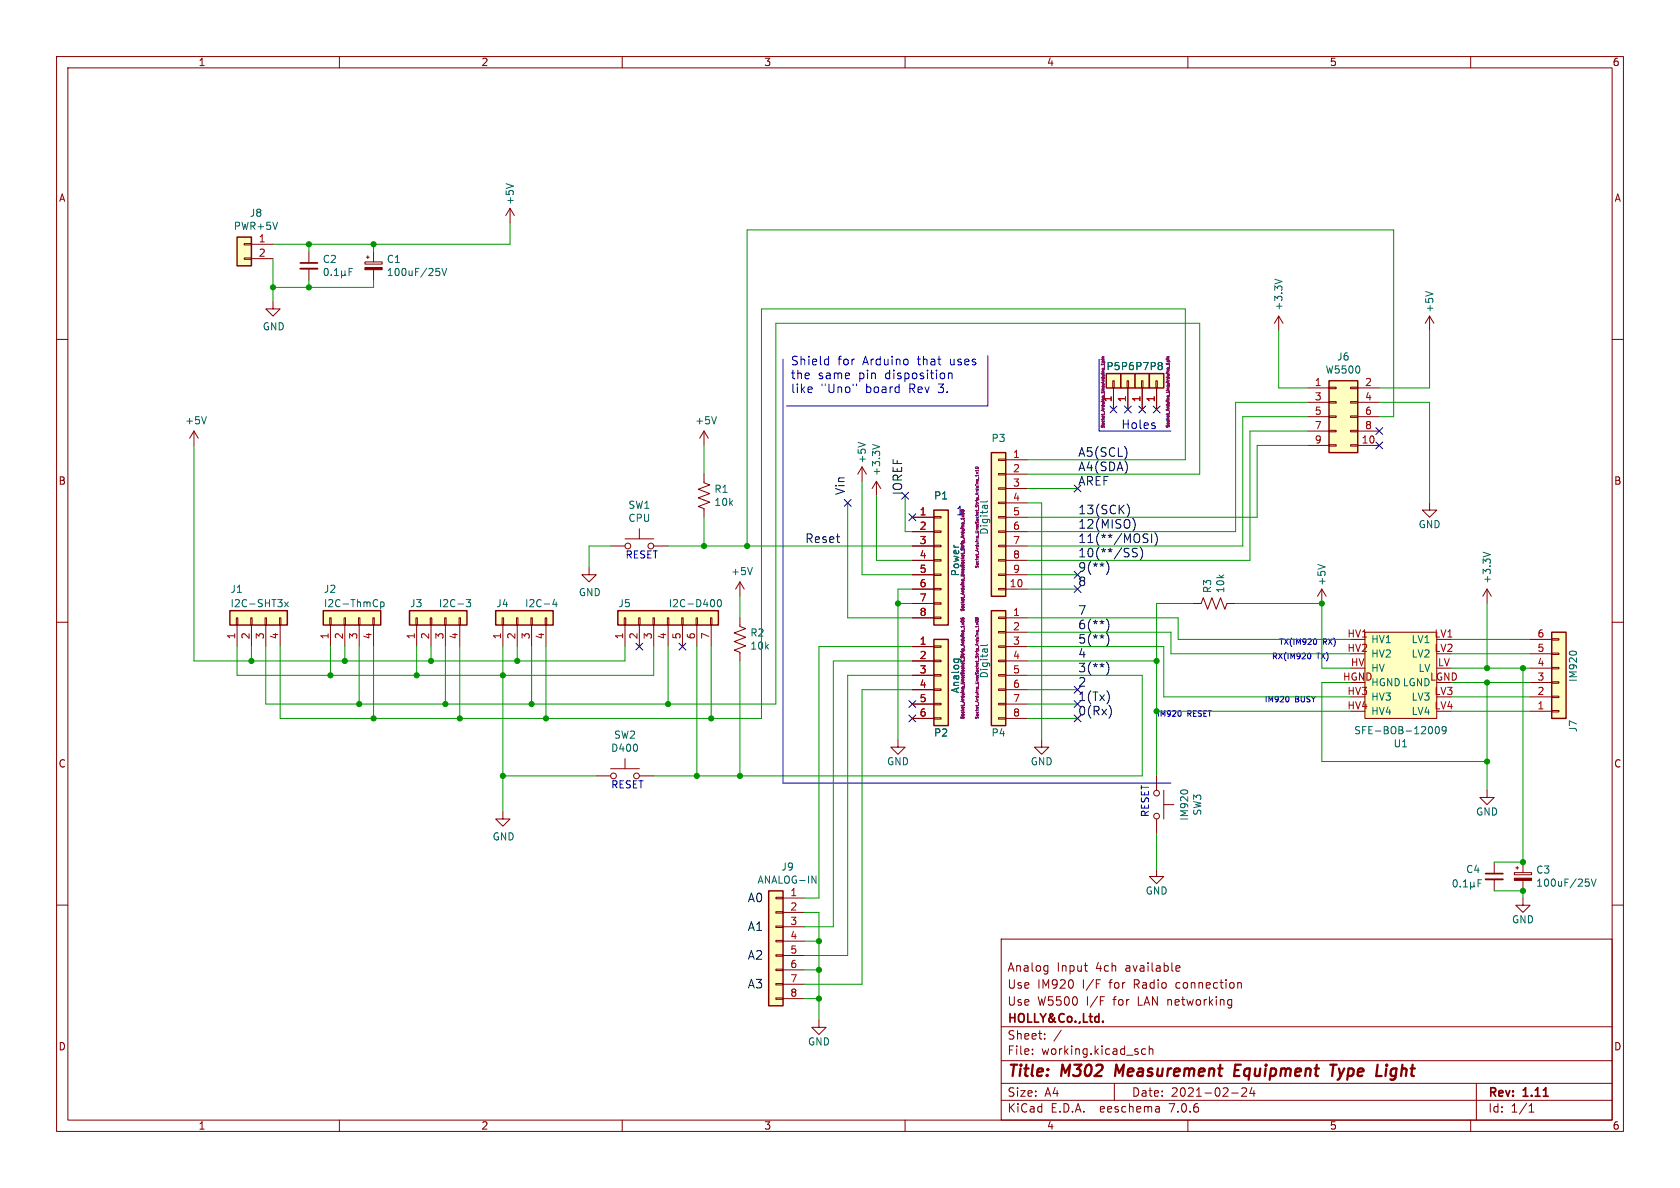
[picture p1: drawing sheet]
<svg xmlns="http://www.w3.org/2000/svg" width="297mm" height="210mm" viewBox="0 0 297 210" stroke-linecap="round" stroke-linejoin="round" font-family="sans-serif">
<g fill="none" stroke="#840000" stroke-width=".18">
<path d="M10 10h277v190h-277zM12 12h273v186h-273zM60 10v2M110 10v2M160 10v2M210 10v2M260 10v2M90.2 36.8l-.8 1.3M90.2 36.8v2.6M90.2 36.8l.7 1.3M10 60h2M43.2 45.6h1.2v.2h-1.2z"/>
<path d="M43.2 43.1h1.2v.2h-1.2zM44.4 43.2h3.9M44.4 45.7h3.9M48.3 53.3v1.3h1.2l-1.2 1.3-1.3-1.3h1.3M54.6 44.5v2M54.6 47.5v2M64.5 46.3h3.1v.4h-3.1zM64.8 45.5h.5M65 45.2v.5M66 44.5v1.8M66 47.7v1.8M226.1 55.9l-.8 1.3"/>
<path d="M226.1 55.9v2.5M226.1 55.9l.7 1.3M252.7 55.9l-.7 1.3M252.7 55.9v2.5M252.7 55.9l.8 1.3M285 60h2M34.3 76.2l-.8 1.3M34.3 76.2v2.5M34.3 76.2l.8 1.3M124.5 76.2l-.8 1.3M124.5 76.2v2.5M124.5 76.2l.7 1.3"/>
<path d="M196.7 67.3h.3v1.3h-.3zM196.8 68.6v3.8M199.3 67.3h.2v1.3h-.2zM199.4 68.6v3.8M201.8 67.3h.3v1.3h-.3zM201.9 68.6v3.8M204.3 67.3h.3v1.3h-.3zM204.5 68.6v3.8M231.1 68.6h3.8M231.1 78.7h3.8M231.1 71.1h3.8M231.1 73.7h3.8"/>
<path d="M231.1 76.2h3.8M234.9 78.6h1.3v.3h-1.3zM234.9 76.1h1.3v.2h-1.3zM234.9 73.5h1.3v.3h-1.3zM234.9 71h1.3v.2h-1.3zM234.9 68.5h1.3v.2h-1.3zM238.8 78.6h1.2v.3h-1.2zM238.8 76.1h1.2v.2h-1.2zM238.8 73.5h1.2v.3h-1.2zM238.8 71h1.2v.2h-1.2zM238.8 68.5h1.2v.2h-1.2zM240 68.6h3.8"/>
<path d="M240 78.7h3.8M240 71.1h3.8M240 73.7h3.8M240 76.2h3.8M107.9 96.5h2.6M110.5 95.3h5.1M113 93.5v1.8M115.6 96.5h2.5M124.5 83.8v1.5l1 .4-2.1 .8 2.1 .7-2.1 .8 2.1 .8-2.1 .7 1.1 .4v1.5M152.4 82.6l-.8 1.2M152.4 82.6v2.5M152.4 82.6l.8 1.2"/>
<path d="M154.9 85.1l-.7 1.3M154.9 85.1v2.5M154.9 85.1l.8 1.3M161.3 91.4h3.8M161.3 94h3.8M161.3 96.5h3.8M161.3 99.1h3.8M165.1 98.9h1.3v.3h-1.3zM165.1 96.4h1.3v.2h-1.3zM165.1 93.9h1.3v.2h-1.3zM165.1 91.3h1.3v.3h-1.3zM176.5 98.9h1.3v.3h-1.3z"/>
<path d="M176.5 96.4h1.3v.2h-1.3zM176.5 93.9h1.3v.2h-1.3zM176.5 91.3h1.3v.3h-1.3zM176.5 88.8h1.3v.2h-1.3zM176.5 86.2h1.3v.3h-1.3zM176.5 83.7h1.3v.2h-1.3zM176.5 81.2h1.3v.2h-1.3zM177.8 81.3h3.8M177.8 83.8h3.8M177.8 86.4h3.8M177.8 88.9h3.8M177.8 91.4h3.8"/>
<path d="M177.8 94h3.8M177.8 96.5h3.8M177.8 99.1h3.8M252.7 88.9v1.3h1.3l-1.3 1.2-1.2-1.2h1.2M10 110h2M41.8 109.2h.2v1.3h-.2zM41.9 110.5v3.8M44.3 109.2h.3v1.3h-.3zM44.4 110.5v3.8M46.9 109.2h.2v1.3h-.2zM47 110.5v3.8M49.4 109.2h.3v1.3h-.3z"/>
<path d="M49.5 110.5v3.8M58.3 109.2h.2v1.3h-.2zM58.4 110.5v3.8M60.8 109.2h.3v1.3h-.3zM61 110.5v3.8M63.4 109.2h.2v1.3h-.2zM63.5 110.5v3.8M65.9 109.2h.3v1.3h-.3zM66 110.5v3.8M73.5 109.2h.3v1.3h-.3zM73.7 110.5v3.8M76.1 109.2h.2v1.3h-.2z"/>
<path d="M76.2 110.5v3.8M78.6 109.2h.3v1.3h-.3zM78.7 110.5v3.8M81.2 109.2h.2v1.3h-.2zM81.3 110.5v3.8M88.8 109.2h.2v1.3h-.2zM88.9 110.5v3.8M91.3 109.2h.3v1.3h-.3zM91.4 110.5v3.8M93.9 109.2h.2v1.3h-.2zM94 110.5v3.8M96.4 109.2h.2v1.3h-.2z"/>
<path d="M96.5 110.5v3.8M104.1 100.3v1.3h1.3l-1.3 1.3-1.2-1.3h1.2M110.4 109.2h.2v1.3h-.2zM110.5 110.5v3.8M112.9 109.2h.3v1.3h-.3zM113 110.5v3.8M115.4 109.2h.3v1.3h-.3zM115.6 110.5v3.8M118 109.2h.2v1.3h-.2zM118.1 110.5v3.8M120.5 109.2h.3v1.3h-.3zM120.6 110.5v3.8"/>
<path d="M123.1 109.2h.2v1.3h-.2zM123.2 110.5v3.8M125.6 109.2h.3v1.3h-.3zM125.7 110.5v3.8M130.8 109.2v1.5l1 .4-2 .8 2 .7-2 .8 2 .8-2 .7 1 .4v1.5M130.8 102.9v2.5M130.8 102.9l-.8 1.2M130.8 102.9l.8 1.2M161.3 109.2h3.8M161.3 114.3h3.8M161.3 116.8h3.8M161.3 119.4h3.8"/>
<path d="M161.3 106.7h3.8M161.3 104.1h3.8M161.3 101.6h3.8M165.1 109.1h1.3v.2h-1.3zM165.1 106.6h1.3v.2h-1.3zM165.1 104h1.3v.3h-1.3zM165.1 101.5h1.3v.2h-1.3zM165.1 119.3h1.3v.2h-1.3zM165.1 116.7h1.3v.3h-1.3zM165.1 114.2h1.3v.2h-1.3zM176.5 119.3h1.3v.2h-1.3zM176.5 116.7h1.3v.3h-1.3z"/>
<path d="M176.5 114.2h1.3v.2h-1.3zM176.5 111.6h1.3v.3h-1.3zM176.5 109.1h1.3v.2h-1.3zM176.5 104h1.3v.3h-1.3zM176.5 101.5h1.3v.2h-1.3zM177.8 109.2h3.8M177.8 111.8h3.8M177.8 114.3h3.8M177.8 116.8h3.8M177.8 119.4h3.8M177.8 104.1h3.8M177.8 101.6h3.8"/>
<path d="M210.8 106.7h1.5l.4-1 .8 2 .7-2 .8 2 .8-2 .7 2 .4-1h1.5M233.7 104.1l-.8 1.3M233.7 104.1v2.6M233.7 104.1l.7 1.3M241.3 111.8h12.7v15.2h-12.7zM262.9 104.1l-.8 1.3M262.9 104.1v2.6M262.9 104.1l.8 1.3M270.5 118.1h3.8M270.5 115.6h3.8M270.5 113h3.8M274.3 112.9h1.3v.3h-1.3z"/>
<path d="M274.3 115.4h1.3v.3h-1.3zM274.3 118h1.3v.2h-1.3zM285 110h2M105.4 137.2h2.5M107.9 135.9h5.1M110.5 134.1v1.8M113 137.2h2.6M158.7 130.8v1.3h1.3l-1.3 1.3-1.2-1.3h1.2M161.3 121.9h3.8M161.3 124.5h3.8M161.3 127h3.8M165.1 126.9h1.3v.2h-1.3z"/>
<path d="M165.1 124.3h1.3v.3h-1.3zM165.1 121.8h1.3v.2h-1.3zM176.5 126.9h1.3v.2h-1.3zM176.5 124.3h1.3v.3h-1.3zM176.5 121.8h1.3v.2h-1.3zM177.8 121.9h3.8M177.8 124.5h3.8M177.8 127h3.8M184.1 130.8v1.3h1.3l-1.3 1.3-1.2-1.3h1.2M204.5 137.2v2.5M205.7 139.7v5.1M262.9 139.7v1.3h1.3l-1.3 1.2-1.3-1.2h1.3"/>
<path d="M270.5 125.7h3.8M270.5 123.2h3.8M270.5 120.7h3.8M274.3 120.5h1.3v.3h-1.3zM274.3 123.1h1.3v.2h-1.3zM274.3 125.6h1.3v.3h-1.3zM10 160h2M88.9 143.5v1.3h1.3l-1.3 1.3-1.3-1.3h1.3M137.2 158.6h1.2v.3h-1.2zM138.4 158.8h3.8M204.5 153.7v1.2h1.2l-1.2 1.3-1.3-1.3h1.3M204.5 144.8v2.5"/>
<path d="M205.7 142.2h1.8M264.2 152.4v2M264.2 155.4v2.1M267.7 154.3h3.1v.3h-3.1zM268 153.4h.5M268.2 153.2v.5M269.2 158.8v1.2h1.3l-1.3 1.3-1.2-1.3h1.2M269.2 152.4v1.9M269.2 155.6v1.9M285 160h2M137.2 176.4h1.2v.3h-1.2zM137.2 173.9h1.2v.2h-1.2z"/>
<path d="M137.2 171.3h1.2v.3h-1.2zM137.2 168.8h1.2v.2h-1.2zM137.2 166.2h1.2v.3h-1.2zM137.2 163.7h1.2v.3h-1.2zM137.2 161.2h1.2v.2h-1.2zM138.4 161.3h3.8M138.4 163.8h3.8M138.4 166.4h3.8M138.4 168.9h3.8M138.4 171.5h3.8M138.4 174h3.8M138.4 176.5h3.8"/>
<path d="M177 166h108v32h-108zM185.1 170.7l.1 .1M185.2 170.7v1.2l-.1 .2M185.2 171.6l-.1 .1M191.7 170.7h.5M192.1 171.7h.1M193.8 173.2h.7M194.5 176.2h.7M208 170.8l.4-.1 .2 .4-.7 .1M208 171.6h.5M217.3 176.7l.4 .1M217.7 176.7v1.2l-.2 .3"/>
<path d="M217.7 177.6l-.4 .1M218.9 173.8h.5l.1 .9M60 198v2M110 198v2M144.8 180.3v1.3h1.2l-1.2 1.3-1.3-1.3h1.3M160 198v2M177 194.5h108M177 191.5h108M177 187.5h108M177 181.5h108M182.5 186.3v.1M182.5 185.5v.1"/>
<path d="M184.7 183.6v.1M184.7 182.8v.1M187.6 182.1l-1.3 2M197 191.5v3M202.5 185.5l-.4-.1-.3 .3v.4l.2 .2h.5M203.2 185.5l.2-.1 .3 .1 .1 .9M203.2 184.9v1.5M204.9 195.7l.1 .9M205 196.5l-.2 .1M205 196h-.2M210 198v2M217.7 193.2h1.2"/>
<path d="M220.3 192.4v.5l-.8 .9h.9M221.3 192.2l-.3 1.1h.9M221.7 192.8v1M260 198v2M261 191.5v6.5M270.3 196.6h.9M270.3 195.5l.4-.4v1.5"/>
<circle cx="111" cy="96.5" r=".51"/>
<circle cx="115.1" cy="96.5" r=".51"/>
<circle cx="108.5" cy="137.2" r=".51"/>
<circle cx="112.5" cy="137.2" r=".51"/>
<circle cx="204.5" cy="140.2" r=".51"/>
<circle cx="204.5" cy="144.3" r=".51"/>
</g>
<path d="M197.4 188.2l-.3 2M218.3 189.2h.7M219.4 188.2h-1l-.2 2h.9M235.2 188.2h1.1M235.7 188.2l-.2 2M236.7 188.9l.3 1.3M237 190.2l-.2 .5-.3 .2M237.7 188.9l-.7 1.3M245.8 190.8l.2 .1" fill="none" stroke="#840000" stroke-width=".4"/>
<path d="M53.1 46.5h3M262.6 154.4h3.1M195 180.5v.2" fill="none" stroke="#840000" stroke-width=".3"/>
<g fill="none" stroke="#006464" stroke-width=".18">
<path d="M89.5 32.5l1.2 .4M57.4 47.6l.2-.2a.68 .68 0 0 1 .4 .7 .68 .68 0 0 1-.4 .6l-.2-.1-.1-.4zM58.6 48.6v.1M59.1 48.7h.7M59.1 47.8l.4-.4v1.3M60.4 48.5l.2 .2h.2l.2-.2M60.4 47.9v1.2M61 48.5l.2 .2M61 47.9v.6M61.7 48h.4M62.3 47.4h-.6v1.3M77.1 47.4h.6"/>
<path d="M77.5 47.9l.3 .3v.3l-.3 .2M78.1 47.4l.4 1.3 .5-1.3M225.4 49.3l1.2 .5M252 51.5l1.3 .4M36.5 73.7l-.4 1.2M126.7 73.7l-.5 1.2M151.7 78.2l1.3 .4M154.2 78.6l1.3 .4M174.6 88.5l-.2 .2h-1.1M233 99.8l1.3 .4M262.2 97.6l1.3 .4M50.3 106.4l.7 .9"/>
<path d="M51 106.4l-.7 .9M67.3 106.5l.4-.1 .2 .3-.1 .5h-.5M67.3 106.4v1.3M82.4 106h.8l-.4 .5 .3 .1v.5l-.1 .2-.6-.2M98 105.9l-.3 .9h.8M98.3 106.4v.9M126.2 106.1l.1 .4-.1 .6M126.9 106.1l.2-.1a.68 .68 0 0 1 .5 .6 .68 .68 0 0 1-.5 .7l-.2-.2-.1-.3zM133 100.3l-.4 1.3M168.6 116.5h1.1l.2 .2M168.7 116.5l-.1 .4M169.4 116.5l.1 .4"/>
<path d="M174.6 113.9l-.2 .2h-1.1M277.6 115.2l.3-.1 .7 .1M208.8 139.8l.4-.2 .7 .2M253.1 128.5l.1 .4-.1 .8M253.8 128.6l.2-.2a.68 .68 0 0 1 .5 .7 .68 .68 0 0 1-.5 .6l-.2-.1-.1-.4zM255.7 129l-.3 .2h-.2l-.3-.2 .2-.5 .3-.1 .2 .2a.84 .84 0 0 1-.3 1.1h-.2M143.5 154.9l.8 1.2v-1.2M257.1 155.6l.1-.1a.68 .68 0 0 1 .4 .7 .68 .68 0 0 1-.4 .6 .85 .85 0 0 1-.1-1.2zM258.2 156.7v.1M258.7 156.8h.7M258.7 155.9l.4-.4v1.3M260 156.6l.2 .2h.2l.2-.2"/>
<path d="M260 155.9v1.3M260.6 156.6l.2 .2M260.6 155.9v.7M261.3 156.1h.4M261.9 155.5h-.6v1.3M280.3 155.4h.6M280.7 155.9l.3 .2v.3l-.3 .3M281.3 155.4l.4 1.3 .5-1.3"/>
</g>
<g fill="#ffffc2" stroke="#ffffc2" stroke-width=".18">
<path d="M175.3 108h2.5v20.3h-2.5z"/>
<path d="M198.1 66h2.6v2.6h-2.6z"/>
<path d="M72.4 108h10.1v2.5h-10.1z"/>
<path d="M57.1 108h10.2v2.5h-10.2z"/>
<path d="M274.3 111.8h2.6v15.2h-2.6z"/>
<path d="M241.3 111.8h12.7v15.2h-12.7z"/>
<path d="M195.6 66h2.5v2.6h-2.5z"/>
<path d="M200.7 66h2.5v2.6h-2.5z"/>
<path d="M203.2 66h2.5v2.6h-2.5z"/>
<path d="M40.6 108h10.2v2.5h-10.2z"/>
<path d="M175.3 80h2.5v25.4h-2.5z"/>
<path d="M165.1 90.2h2.5v20.3h-2.5z"/>
<path d="M41.9 41.9h2.5v5.1h-2.5z"/>
<path d="M165.1 113h2.5v15.3h-2.5z"/>
<path d="M234.9 67.3h5.1v12.7h-5.1z"/>
<path d="M109.2 108h17.8v2.5h-17.8z"/>
<path d="M87.6 108h10.2v2.5h-10.2z"/>
<path d="M135.9 157.5h2.5v20.3h-2.5z"/>
</g>
<g fill="none" stroke="#840000" stroke-width=".25">
<path d="M41.9 41.9h2.5v5.1h-2.5zM195.6 66h2.5v2.6h-2.5zM198.1 66h2.6v2.6h-2.6zM200.7 66h2.5v2.6h-2.5zM203.2 66h2.5v2.6h-2.5zM234.9 67.3h5.1v12.7h-5.1zM165.1 90.2h2.5v20.3h-2.5zM175.3 80h2.5v25.4h-2.5zM40.6 108h10.2v2.5h-10.2zM57.1 108h10.2v2.5h-10.2zM72.4 108h10.1v2.5h-10.1zM87.6 108h10.2v2.5h-10.2z"/>
<path d="M109.2 108h17.8v2.5h-17.8zM165.1 113h2.5v15.3h-2.5zM175.3 108h2.5v20.3h-2.5zM274.3 111.8h2.6v15.2h-2.6zM135.9 157.5h2.5v20.3h-2.5z"/>
</g>
<g fill="none" stroke="#840084" stroke-width=".18">
<path d="M194.7 63.6h.1M194.7 63.5v.1M194.9 63.6h.3M194.9 63.3h.3M195.1 63.8h-.2v.2h.5M195.2 64.4h-.5l.1 .1M195.2 63.1h-.3v.2M206.2 63.5h.1M206.3 63.5h.4M206.3 63.2h.4M206.7 63.9l-.1-.2h-.2v.2h.4M206.7 64.2v.3"/>
<path d="M206.7 64.3h-.5l.1 .2M206.7 63h-.3v.2M170.5 91.9v.4M172.5 82.6a.24 .24 0 0 1 .3-.1 .24 .24 0 0 1 .1 .3 .24 .24 0 0 1-.3 .1 .24 .24 0 0 1-.1-.3zM172.6 83.5l.3 .3M172.9 83v.3M172.9 83.9v.3M172.9 84.1h-.5l.2 .1M172.9 83.5l-.3 .3M172.9 83.2h-.5l.2 .1M173 84.3v.4M169.9 109.3v.1"/>
<path d="M169.9 109.4h.1M169.9 109.8a.24 .24 0 0 1 .3-.1 .24 .24 0 0 1 .2 .2 .24 .24 0 0 1-.3 .1 .24 .24 0 0 1-.2-.2zM169.9 109.4l.5 .1M170.1 110.2l.3 .2M170.4 109.2l-.3 .1 .1 .2M170.4 109.2v.1M170.4 109.3v.2M170.4 109.5h.1M170.4 110.7h-.5l.1 .2M170.4 110.6v.3M170.4 110.2l-.3 .2M170.5 111v.4"/>
<path d="M172.5 109.8a.24 .24 0 0 1 .3-.1 .24 .24 0 0 1 .1 .2 .24 .24 0 0 1-.3 .1 .24 .24 0 0 1-.1-.2zM172.5 109.2l-.1 .1 .1 .2M172.5 109.5h.1M172.5 109.2h.1M172.6 109.2l.1 .1M172.6 110.2l.3 .2M172.7 109.3l.1-.1 .1 .1v.2l-.2-.1M172.7 109.4l-.1 .1M172.7 109.3v.1M172.9 110.6v.3M172.9 110.7h-.5l.2 .2M172.9 110.2l-.3 .2"/>
<path d="M173 111v.4"/>
</g>
<g fill="#840000" stroke="#840000" stroke-width=".18">
<path d="M267.7 155.2h3.1v.4h-3.1z"/>
<path d="M64.5 47.3h3.1v.4h-3.1z"/>
</g>
<path d="M53.1 47.5h3M262.6 155.4h3.1" fill="none" stroke="#840000" stroke-width=".33"/>
<g fill="none" stroke="#0f0f0f" stroke-width=".18">
<path d="M195.9 99.7a1.78 1.78 0 0 1-.3 1.9M199.2 89.1a1.77 1.77 0 0 1 .1 2.2M200.2 97.2l.1 .4 .6 .2 .2 .2-.1 .3-.2 .1h-.6M200.3 91.6a1.77 1.77 0 0 1 0 2.3M201.8 97.1a1.78 1.78 0 0 1-.2 1.9M202.4 95.1l.4 .2 .1 .3-.3 .3h-.3M202.4 94.4l.5 .1M203.6 94.4v1.5M204.2 94.2a1.75 1.75 0 0 1 0 2.3M195.6 109.4a1.75 1.75 0 0 1 0 2.3M195.6 111.9a1.75 1.75 0 0 1 0 2.4M195.6 117a1.75 1.75 0 0 1 0 2.3"/>
<path d="M196 122.8v1M196.3 124.9l.2 .8-.2 1"/>
</g>
<g fill="none" stroke="#0000c2" stroke-width=".18">
<path d="M138.4 63.5v74.9h68.6M143.5 68.5l.1 .3-.8 .1M146 63.5l.5 .1M146.5 63v1.5M146.5 64.4l-.5 .1M160.5 63.6v.8M167.7 65.9v1.1M167.7 66.1l.2-.2 .3 .1 .1 1M174.6 62.9v8.9h-35.5M194.3 63.5v12.7h12.7M204.2 75.3v.4M231.4 115.5a.53 .53 0 0 1 .3 .5 .53 .53 0 0 1-.3 .5"/>
<path d="M232.5 112.9a.62 .62 0 0 1 0 1M208.7 125.7l.1 .3-.1 .5M227.8 123.2l.1 .3-.1 .5"/>
</g>
<g fill="none" stroke="#009600" stroke-width=".18">
<path d="M90.2 39.4v3.8h-41.9M48.3 45.7v7.6M54.6 43.2v1.3M54.6 49.5v1.3M66 49.5v1.3h-17.7M66 43.2v1.3M226.1 58.4v10.2h5M252.7 58.4v10.2h-8.9M34.3 78.7v38.1h76.2v-2.5M124.5 78.7v5.1M231.1 76.2h-10.1v22.9h-39.4M231.1 71.1h-12.7v22.9h-36.8"/>
<path d="M231.1 73.7h-11.4v22.8h-38.1M231.1 78.7h-8.9v12.7h-40.6M243.8 71.1h8.9v17.8M243.8 73.7h2.6v-33.1h-114.3v55.9M107.9 96.5h-3.8v3.8M118.1 96.5h43.2M124.5 91.4v5.1M149.9 88.9v20.3h11.4M152.4 85.1v16.5h8.9M154.9 87.6v11.5h6.4M160 87.6v6.4h1.3M181.6 81.3h27.9v-26.7h-74.9v72.4h-85.1v-12.7"/>
<path d="M181.6 83.8h30.5v-26.6h-74.9v67.3h-90.2v-10.2M181.6 88.9h2.5v41.9M181.6 86.4h8.9M41.9 114.3v5.1h73.7v-5.1M44.4 114.3v2.5M58.4 114.3v5.1M61 114.3v2.5M63.5 114.3v10.2M66 114.3v12.7M73.7 114.3v5.1M76.2 114.3v2.5M78.7 114.3v10.2"/>
<path d="M81.3 114.3v12.7M88.9 114.3v29.2M91.4 114.3v2.5M94 114.3v10.2M96.5 114.3v12.7M118.1 114.3v10.2M123.2 114.3v22.9M125.7 114.3v12.7M130.8 105.4v3.8M130.8 116.8v20.4M158.7 106.7h2.6M161.3 116.8h-14v47h-5.1"/>
<path d="M161.3 119.4h-11.4v49.5h-7.7M161.3 114.3h-16.5v44.5h-2.6M161.3 104.1h-2.6v26.7M181.6 111.8h25.4v3.8h31.8M181.6 116.8h22.9M181.6 119.4h20.3v17.8h-86.3M181.6 109.2h26.7v3.8h30.5M181.6 101.6h8.9M181.6 114.3h24.1v8.9h33.1M181.6 104.1h8.9M210.8 106.7h-6.3v30.5M218.4 106.7h15.3v11.4h5.1"/>
<path d="M256.5 118.1h14M256.5 113h14M256.5 115.6h14M262.9 106.7v11.4M269.2 118.1v34.3h-5M88.9 137.2h16.5M161.3 121.9h-8.9v52.1h-10.2M181.6 127h8.9M181.6 121.9h8.9M181.6 124.5h8.9M204.5 125.7h34.3M238.8 120.7h-5.1v13.9h29.2"/>
<path d="M256.5 125.7h14M256.5 123.2h14M256.5 120.7h14M262.9 120.7v19M204.5 147.3v6.4M264.2 157.5h5v1.3M142.2 166.4h2.6M142.2 161.3h2.6v19M142.2 171.5h2.6M142.2 176.5h2.6"/>
</g>
<g fill="none" stroke="#000084" stroke-width=".18">
<path d="M196.2 71.8l1.3 1.2M197.5 71.8l-1.3 1.2M198.8 71.8l1.2 1.2M200 71.8l-1.2 1.2M201.3 71.8l1.2 1.2M202.5 71.8l-1.2 1.2M203.9 71.8l1.2 1.2M205.1 71.8l-1.2 1.2M243.2 75.6l1.2 1.2M243.2 78.1l1.2 1.2M244.4 75.6l-1.2 1.2M244.4 78.1l-1.2 1.2"/>
<path d="M149.3 88.3l1.2 1.2M150.5 88.3l-1.2 1.2M159.4 87l1.2 1.2M160.6 87l-1.2 1.2M160.7 90.8l1.2 1.2M161.9 90.8l-1.2 1.2M189.9 85.8l1.2 1.2M191.1 85.8l-1.2 1.2M112.4 113.7l1.2 1.2M113.6 113.7l-1.2 1.2M120 113.7l1.3 1.2M121.3 113.7l-1.3 1.2"/>
<path d="M189.9 103.5l1.2 1.2M191.1 103.5l-1.2 1.2M160.7 126.4l1.2 1.2M160.7 123.9l1.2 1.2M161.9 126.4l-1.2 1.2M161.9 123.9l-1.2 1.2M189.9 123.9l1.2 1.2M189.9 121.3l1.2 1.2M191.1 123.9l-1.2 1.2M191.1 121.3l-1.2 1.2"/>
</g>
<g fill="#009600" stroke="#009600" stroke-width=".18">
<circle cx="269.2" cy="157.5" r=".46"/>
<circle cx="269.2" cy="152.4" r=".46"/>
<circle cx="269.2" cy="118.1" r=".46"/>
<circle cx="262.9" cy="118.1" r=".46"/>
<circle cx="204.5" cy="125.7" r=".46"/>
<circle cx="204.5" cy="116.8" r=".46"/>
<circle cx="262.9" cy="134.6" r=".46"/>
<circle cx="262.9" cy="120.7" r=".46"/>
<circle cx="233.7" cy="106.7" r=".46"/>
<circle cx="54.6" cy="50.8" r=".46"/>
<circle cx="48.3" cy="50.8" r=".46"/>
<circle cx="76.2" cy="116.8" r=".46"/>
<circle cx="73.7" cy="119.4" r=".46"/>
<circle cx="54.6" cy="43.2" r=".46"/>
<circle cx="66" cy="43.2" r=".46"/>
<circle cx="118.1" cy="124.5" r=".46"/>
<circle cx="96.5" cy="127" r=".46"/>
<circle cx="125.7" cy="127" r=".46"/>
<circle cx="88.9" cy="119.4" r=".46"/>
<circle cx="88.9" cy="137.2" r=".46"/>
<circle cx="94" cy="124.5" r=".46"/>
<circle cx="123.2" cy="137.2" r=".46"/>
<circle cx="144.8" cy="176.5" r=".46"/>
<circle cx="144.8" cy="171.5" r=".46"/>
<circle cx="130.8" cy="137.2" r=".46"/>
<circle cx="144.8" cy="166.4" r=".46"/>
<circle cx="132.1" cy="96.5" r=".46"/>
<circle cx="158.7" cy="106.7" r=".46"/>
<circle cx="91.4" cy="116.8" r=".46"/>
<circle cx="124.5" cy="96.5" r=".46"/>
<circle cx="58.4" cy="119.4" r=".46"/>
<circle cx="61" cy="116.8" r=".46"/>
<circle cx="66" cy="127" r=".46"/>
<circle cx="81.3" cy="127" r=".46"/>
<circle cx="44.4" cy="116.8" r=".46"/>
<circle cx="63.5" cy="124.5" r=".46"/>
<circle cx="78.7" cy="124.5" r=".46"/>
</g>
<g font-size="2.8" fill="#840000">
<text x="178" y="190.9">Title:</text>
<text x="187.7" y="190.9">M302</text>
<text x="198" y="190.9">Measurement</text>
<text x="219.8" y="190.9">Equipment</text>
<text x="237.7" y="190.9">Type</text>
<text x="246.6" y="190.9">Light</text>
</g>
<g font-size="2.1" fill="#0000c2">
<text x="139.7" y="64.7">Shield</text>
<text x="148.1" y="64.7">for</text>
<text x="152.6" y="64.7">Arduino</text>
<text x="162.4" y="64.7">that</text>
<text x="168.2" y="64.7">uses</text>
<text x="139.7" y="67.1">the</text>
<text x="139.7" y="69.6">like</text>
<text x="144.6" y="67.1">same</text>
<text x="145.1" y="69.6">&quot;Uno&quot;</text>
<text x="151.8" y="67.1">pin</text>
<text x="153.1" y="69.6">board</text>
<text x="156.6" y="67.1">disposition</text>
<text x="160.8" y="69.6">Rev</text>
<text x="166.1" y="69.6">3.</text>
<text x="198.1" y="76">Holes</text>
</g>
<g font-size="2.1" fill="#0f0f0f">
<text x="190.5" y="80.9">A5(SCL)</text>
<text x="190.5" y="83.4">A4(SDA)</text>
<text x="149.4" y="87.6" transform="rotate(-90 149.4 87.6)">Vin</text>
<text x="159.6" y="87.6" transform="rotate(-90 159.6 87.6)">IOREF</text>
<text x="190.5" y="85.9">AREF</text>
<text x="190.5" y="93.6">12(MISO)</text>
<text x="190.5" y="91">13(SCK)</text>
<text x="142.2" y="96.1">Reset</text>
<text x="190.5" y="96.1">11(**/MOSI)</text>
<text x="190.5" y="98.6">10(**/SS)</text>
<text x="190.5" y="103.7">8</text>
<text x="190.5" y="113.9">5(**)</text>
<text x="190.5" y="108.8">7</text>
<text x="190.5" y="111.3">6(**)</text>
<text x="190.5" y="119">3(**)</text>
<text x="190.5" y="116.4">4</text>
<text x="190.5" y="124">1(Tx)</text>
<text x="190.5" y="121.5">2</text>
<text x="132.1" y="159.6">A0</text>
<text x="132.1" y="164.7">A1</text>
<text x="132.1" y="169.8">A2</text>
<text x="132.1" y="174.8">A3</text>
</g>
<text font-size="2.1" fill="#840084" x="168.9" y="91.2">1</text>
<g font-size="2.1" fill="#000084">
<text x="190.5" y="101.2">9(**)</text>
<text x="190.5" y="126.6">0(Rx)</text>
</g>
<g font-size="2.1" fill="#840000">
<text x="178" y="172">Analog</text>
<text x="186.8" y="172">Input</text>
<text x="193.7" y="172">4ch</text>
<text x="199.1" y="172">available</text>
<text x="178" y="178">Use</text>
<text x="178" y="175">Use</text>
<text x="183.4" y="178">W5500</text>
<text x="183.4" y="175">IM920</text>
<text x="191.4" y="175">I/F</text>
<text x="192.1" y="178">I/F</text>
<text x="196.3" y="175">for</text>
<text x="197" y="178">for</text>
<text x="200.7" y="175">Radio</text>
<text x="201.4" y="178">LAN networking</text>
<text x="208.3" y="175">connection</text>
<text x="178" y="184">Sheet:</text>
<text x="178" y="181.2">HOLLY&amp;Co.,Ltd.</text>
<text x="178" y="186.7">File:</text>
<text x="184.1" y="186.7">working.kicad_sch</text>
<text x="178" y="196.9">KiCad</text>
<text x="178" y="194.1">Size:</text>
<text x="184.7" y="194.1">A4</text>
<text x="185.7" y="196.9">E.D.A.</text>
<text x="194.6" y="196.9">eeschema</text>
<text x="200" y="194.1">Date:</text>
<text x="207" y="196.9">7.0.6</text>
<text x="207" y="194.1">2021-02-24</text>
<text x="263" y="194.3">Rev:</text>
<text x="263" y="196.9">Id:</text>
<text x="267.1" y="196.9">1/1</text>
<text x="269.4" y="194.3">1.11</text>
</g>
<g font-size="1.8" fill="#840000">
<text x="35" y="11.9">1</text>
<text x="85" y="11.9">2</text>
<text x="135" y="11.9">3</text>
<text x="185" y="11.9">4</text>
<text x="235" y="11.9">5</text>
<text x="285" y="11.9">6</text>
<text x="10.3" y="35.9">A</text>
<text x="285.3" y="35.9">A</text>
<text x="10.3" y="85.9">B</text>
<text x="285.3" y="85.9">B</text>
<text x="10.3" y="135.9">C</text>
<text x="285.3" y="135.9">C</text>
<text x="10.3" y="185.9">D</text>
<text x="285.3" y="185.9">D</text>
<text x="35" y="199.9">1</text>
<text x="85" y="199.9">2</text>
<text x="135" y="199.9">3</text>
<text x="185" y="199.9">4</text>
<text x="235" y="199.9">5</text>
<text x="285" y="199.9">6</text>
</g>
<g font-size="1.8" fill="#006464">
<text x="41.2" y="40.8">PWR+5V</text>
<text x="44.1" y="38.5">J8</text>
<text x="91" y="36.3" transform="rotate(-90 91 36.3)">+5V</text>
<text x="57" y="46.7">C2</text>
<text x="68.3" y="46.7">C1</text>
<text x="68.3" y="49">100uF/25V</text>
<text x="46.4" y="58.6">GND</text>
<text x="226.9" y="55" transform="rotate(-90 226.9 55)">+3.3V</text>
<text x="253.6" y="55.4" transform="rotate(-90 253.6 55.4)">+5V</text>
<text x="195.5" y="65.6">P5 P6 P7 P8</text>
<text x="236.3" y="63.9">J6</text>
<text x="234.2" y="66.2">W5500</text>
<text x="32.6" y="75.2">+5V</text>
<text x="122.8" y="75.2">+5V</text>
<text x="153.3" y="82" transform="rotate(-90 153.3 82)">+5V</text>
<text x="175.2" y="78.3">P3</text>
<text x="126.2" y="87.3">R1</text>
<text x="126.2" y="89.6">10k</text>
<text x="155.8" y="84.2" transform="rotate(-90 155.8 84.2)">+3.3V</text>
<text x="165" y="88.5">P1</text>
<text x="111" y="90.1">SW1</text>
<text x="111" y="92.5">CPU</text>
<text x="250.7" y="93.6">GND</text>
<text x="129.2" y="101.9">+5V</text>
<text x="40.6" y="105">J1</text>
<text x="40.6" y="107.5">I2C-SHT3x</text>
<text x="57.2" y="105">J2</text>
<text x="57.2" y="107.5">I2C-ThmCp</text>
<text x="72.4" y="107.5">J3</text>
<text x="77.5" y="107.5">I2C-3</text>
<text x="87.6" y="107.5">J4</text>
<text x="92.7" y="107.5">I2C-4</text>
<text x="102.2" y="105.6">GND</text>
<text x="109.2" y="107.5">J5</text>
<text x="118.1" y="107.5">I2C-D400</text>
<text x="214.3" y="104.9" transform="rotate(-90 214.3 104.9)">R3</text>
<text x="216.6" y="104.9" transform="rotate(-90 216.6 104.9)">10k</text>
<text x="234.5" y="103.6" transform="rotate(-90 234.5 103.6)">+5V</text>
<text x="263.8" y="103.3" transform="rotate(-90 263.8 103.3)">+3.3V</text>
<text x="132.5" y="112.7">R2</text>
<text x="242.3" y="113.9">HV1</text>
<text x="249.5" y="113.9">LV1</text>
<text x="132.5" y="115">10k</text>
<text x="242.3" y="119">HV</text>
<text x="242.3" y="116.4">HV2</text>
<text x="249.5" y="116.4">LV2</text>
<text x="250.7" y="119">LV</text>
<text x="242.3" y="121.5">HGND LGND</text>
<text x="242.3" y="124.1">HV3</text>
<text x="249.5" y="124.1">LV3</text>
<text x="279" y="120.6" transform="rotate(-90 279 120.6)">IM920</text>
<text x="108.5" y="130.8">SW2</text>
<text x="165" y="130.4">P2</text>
<text x="175.2" y="130.4">P4</text>
<text x="239.3" y="130">SFE-BOB-12009</text>
<text x="242.3" y="126.6">HV4</text>
<text x="249.5" y="126.6">LV4</text>
<text x="279" y="129.5" transform="rotate(-90 279 129.5)">J7</text>
<text x="107.9" y="133.1">D400</text>
<text x="156.7" y="135.5">GND</text>
<text x="182.1" y="135.5">GND</text>
<text x="246.3" y="132.3">U1</text>
<text x="87" y="148.8">GND</text>
<text x="210.3" y="145.2" transform="rotate(-90 210.3 145.2)">IM920</text>
<text x="212.6" y="144.3" transform="rotate(-90 212.6 144.3)">SW3</text>
<text x="260.9" y="144.4">GND</text>
<text x="138.1" y="154.1">J9</text>
<text x="259.1" y="154.5">C4</text>
<text x="271.5" y="154.6">C3</text>
<text x="133.8" y="156.4">ANALOG-IN</text>
<text x="202.4" y="158.3">GND</text>
<text x="271.5" y="156.9">100uF/25V</text>
<text x="267.2" y="163.4">GND</text>
<text x="142.7" y="185">GND</text>
</g>
<g font-size="1.8" fill="#a90000">
<text x="45.6" y="42.9">1</text>
<text x="45.6" y="45.5">2</text>
<text x="196.6" y="71.2" transform="rotate(-90 196.6 71.2)">1</text>
<text x="199.1" y="71.2" transform="rotate(-90 199.1 71.2)">1</text>
<text x="201.7" y="71.2" transform="rotate(-90 201.7 71.2)">1</text>
<text x="204.2" y="71.2" transform="rotate(-90 204.2 71.2)">1</text>
<text x="232.3" y="68.3">1</text>
<text x="232.3" y="70.9">3</text>
<text x="241.2" y="68.3">2</text>
<text x="241.2" y="70.9">4</text>
<text x="232.3" y="73.4">5</text>
<text x="232.3" y="75.9">7</text>
<text x="241.2" y="73.4">6</text>
<text x="241.2" y="75.9">8</text>
<text x="179" y="81">1</text>
<text x="179" y="83.6">2</text>
<text x="232.3" y="78.5">9</text>
<text x="240.6" y="78.5">10</text>
<text x="179" y="86.1">3</text>
<text x="179" y="88.6">4</text>
<text x="162.5" y="91.2">1</text>
<text x="162.5" y="93.7">2</text>
<text x="179" y="91.2">5</text>
<text x="179" y="93.7">6</text>
<text x="162.5" y="96.3">3</text>
<text x="162.5" y="98.8">4</text>
<text x="162.5" y="101.3">5</text>
<text x="179" y="96.3">7</text>
<text x="179" y="98.8">8</text>
<text x="179" y="101.3">9</text>
<text x="162.5" y="103.9">6</text>
<text x="162.5" y="106.4">7</text>
<text x="178.4" y="103.9">10</text>
<text x="41.7" y="113.1" transform="rotate(-90 41.7 113.1)">1</text>
<text x="44.2" y="113.1" transform="rotate(-90 44.2 113.1)">2</text>
<text x="46.7" y="113.1" transform="rotate(-90 46.7 113.1)">3</text>
<text x="49.3" y="113.1" transform="rotate(-90 49.3 113.1)">4</text>
<text x="58.2" y="113.1" transform="rotate(-90 58.2 113.1)">1</text>
<text x="60.7" y="113.1" transform="rotate(-90 60.7 113.1)">2</text>
<text x="63.2" y="113.1" transform="rotate(-90 63.2 113.1)">3</text>
<text x="65.8" y="113.1" transform="rotate(-90 65.8 113.1)">4</text>
<text x="73.4" y="113.1" transform="rotate(-90 73.4 113.1)">1</text>
<text x="75.9" y="113.1" transform="rotate(-90 75.9 113.1)">2</text>
<text x="78.5" y="113.1" transform="rotate(-90 78.5 113.1)">3</text>
<text x="81" y="113.1" transform="rotate(-90 81 113.1)">4</text>
<text x="88.6" y="113.1" transform="rotate(-90 88.6 113.1)">1</text>
<text x="91.2" y="113.1" transform="rotate(-90 91.2 113.1)">2</text>
<text x="93.7" y="113.1" transform="rotate(-90 93.7 113.1)">3</text>
<text x="96.3" y="113.1" transform="rotate(-90 96.3 113.1)">4</text>
<text x="110.2" y="113.1" transform="rotate(-90 110.2 113.1)">1</text>
<text x="112.8" y="113.1" transform="rotate(-90 112.8 113.1)">2</text>
<text x="115.3" y="113.1" transform="rotate(-90 115.3 113.1)">3</text>
<text x="117.9" y="113.1" transform="rotate(-90 117.9 113.1)">4</text>
<text x="120.4" y="113.1" transform="rotate(-90 120.4 113.1)">5</text>
<text x="122.9" y="113.1" transform="rotate(-90 122.9 113.1)">6</text>
<text x="125.5" y="113.1" transform="rotate(-90 125.5 113.1)">7</text>
<text x="162.5" y="109">8</text>
<text x="179" y="109">1</text>
<text x="179" y="111.5">2</text>
<text x="238.1" y="112.8">HV1</text>
<text x="253.5" y="112.8">LV1</text>
<text x="271.7" y="112.8">6</text>
<text x="162.5" y="114">1</text>
<text x="162.5" y="116.6">2</text>
<text x="162.5" y="119.1">3</text>
<text x="179" y="114">3</text>
<text x="179" y="116.6">4</text>
<text x="179" y="119.1">5</text>
<text x="238.1" y="115.3">HV2</text>
<text x="238.7" y="117.9">HV</text>
<text x="253.5" y="115.3">LV2</text>
<text x="254.1" y="117.9">LV</text>
<text x="271.7" y="117.9">4</text>
<text x="271.7" y="115.3">5</text>
<text x="162.5" y="121.7">4</text>
<text x="162.5" y="124.2">5</text>
<text x="179" y="121.7">6</text>
<text x="179" y="124.2">7</text>
<text x="237.3" y="120.4">HGND</text>
<text x="238.1" y="122.9">HV3</text>
<text x="238.1" y="125.5">HV4</text>
<text x="252.7" y="120.4">LGND</text>
<text x="253.5" y="122.9">LV3</text>
<text x="253.5" y="125.5">LV4</text>
<text x="271.7" y="125.5">1</text>
<text x="271.7" y="122.9">2</text>
<text x="271.7" y="120.4">3</text>
<text x="162.5" y="126.7">6</text>
<text x="179" y="126.7">8</text>
<text x="139.6" y="158.5">1</text>
<text x="139.6" y="161">2</text>
<text x="139.6" y="163.6">3</text>
<text x="139.6" y="166.1">4</text>
<text x="139.6" y="168.7">5</text>
<text x="139.6" y="171.2">6</text>
<text x="139.6" y="173.7">7</text>
<text x="139.6" y="176.3">8</text>
</g>
<g font-size="1.8" fill="#840084">
<text x="174.9" y="94.6" transform="rotate(-90 174.9 94.6)">Digital</text>
<text x="169.8" y="102" transform="rotate(-90 169.8 102)">Power</text>
<text x="169.8" y="122.7" transform="rotate(-90 169.8 122.7)">Analog</text>
<text x="174.9" y="120" transform="rotate(-90 174.9 120)">Digital</text>
</g>
<g font-size="1.8" fill="#0000c2">
<text x="110.5" y="98.8">RESET</text>
<text x="107.9" y="139.5">RESET</text>
<text x="203.2" y="144.5" transform="rotate(-90 203.2 144.5)">RESET</text>
</g>
<g font-size="1.4" fill="#0000c2">
<text x="224.8" y="116.6">RX(IM920</text>
<text x="226.1" y="114.1">TX(IM920</text>
<text x="232.8" y="116.6">TX)</text>
<text x="233.9" y="114.1">RX)</text>
<text x="223.5" y="124.2">IM920</text>
<text x="229" y="124.2">BUSY</text>
<text x="204.5" y="126.8">IM920</text>
<text x="209.9" y="126.8">RESET</text>
</g>
<g font-size=".7" fill="#840084">
<text x="195.4" y="75.8" transform="rotate(-90 195.4 75.8)">Socket_Arduino_Uno:Arduino_1pin</text>
<text x="206.9" y="75.7" transform="rotate(-90 206.9 75.7)">Socket_Arduino_Uno:Arduino_1pin</text>
<text x="173.2" y="100.6" transform="rotate(-90 173.2 100.6)">Socket_Arduino_Uno:Socket_Strip_Arduino_1x10</text>
<text x="170.6" y="108.2" transform="rotate(-90 170.6 108.2)">Socket_Arduino_Uno:Socket_Strip_Arduino_1x08</text>
<text x="170.6" y="127.2" transform="rotate(-90 170.6 127.2)">Socket_Arduino_Uno:Socket_Strip_Arduino_1x06</text>
<text x="173.2" y="127.2" transform="rotate(-90 173.2 127.2)">Socket_Arduino_Uno:Socket_Strip_Arduino_1x08</text>
</g>
</svg>
